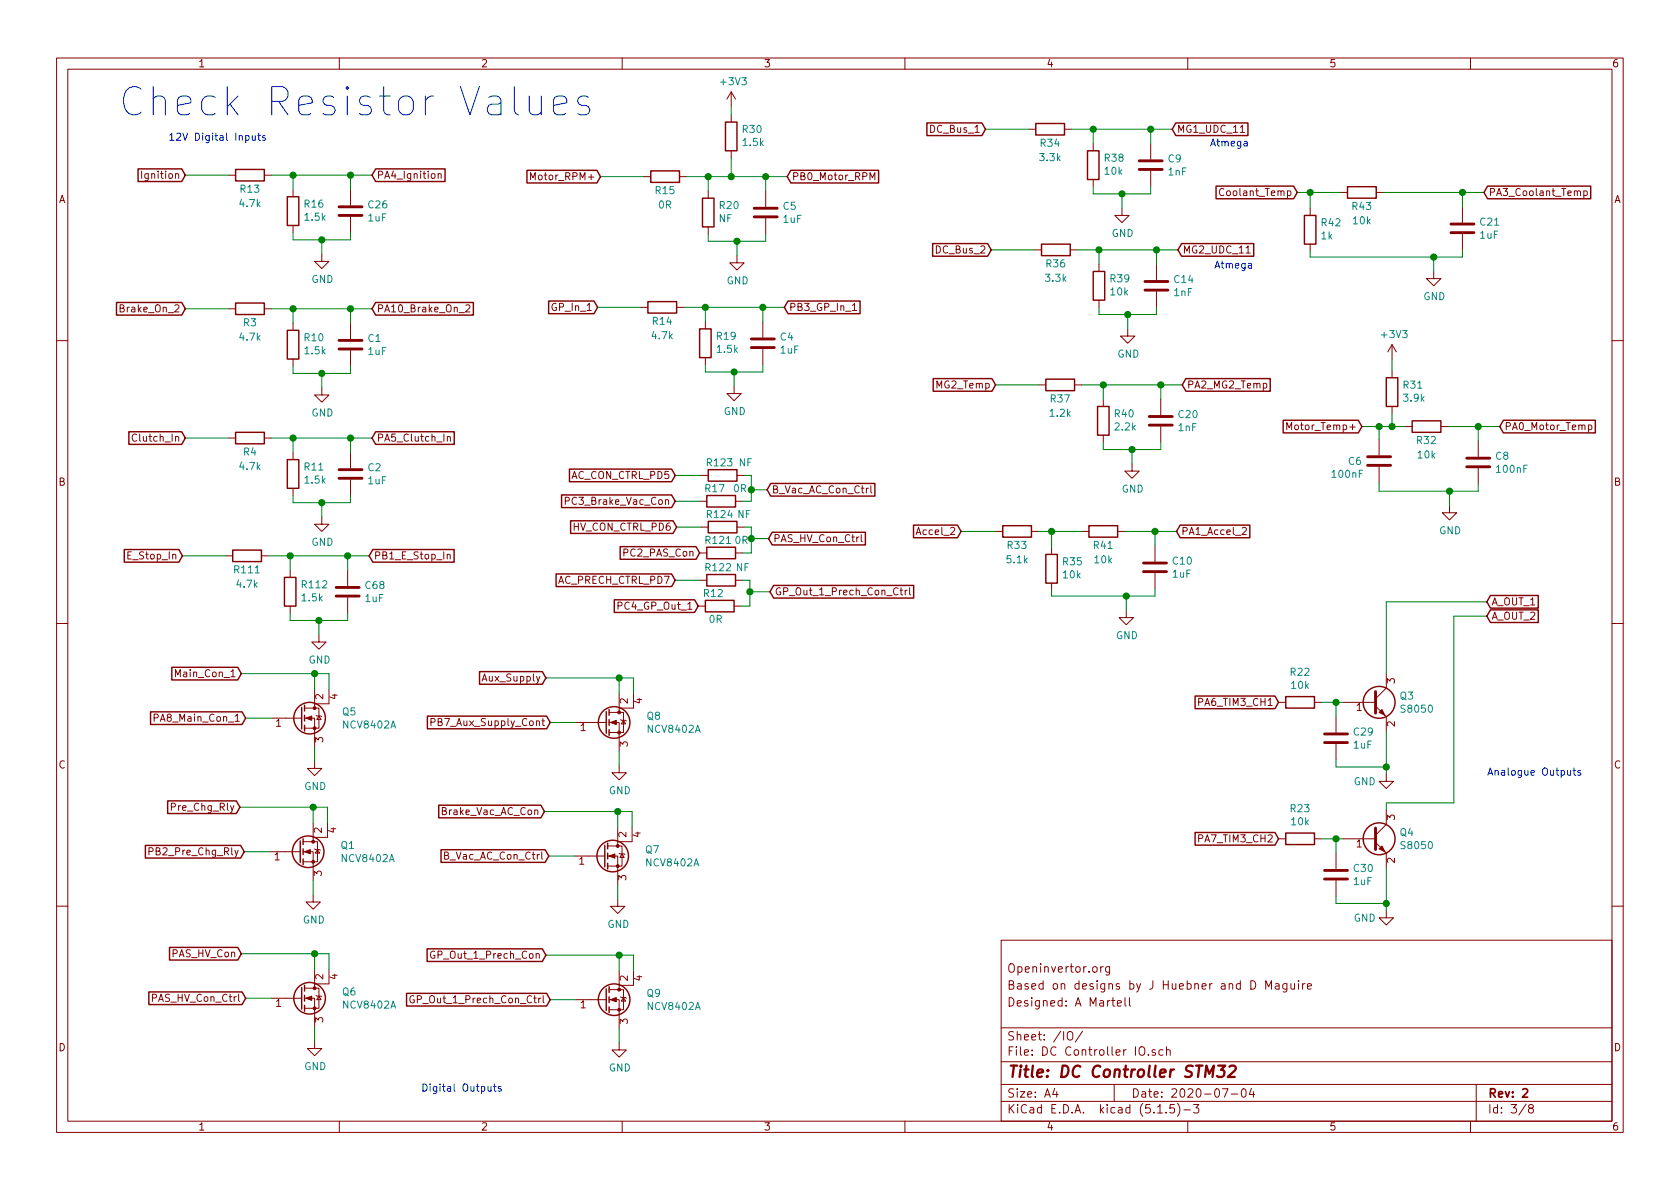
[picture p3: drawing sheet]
<svg xmlns="http://www.w3.org/2000/svg" width="297mm" height="210mm" viewBox="0 0 297 210" stroke-linecap="round" stroke-linejoin="round" font-family="sans-serif">
<g fill="none" stroke="#840000" stroke-width=".18">
<path d="M10 10.3h277v189.9h-277zM12 12.2h273v186.1h-273zM60 10.3v1.9M110 10.3v1.9M129.3 16.3l-.8 1.2M129.3 16.3v2.5M129.3 16.3l.7 1.2M160 10.3v1.9M210 10.3v1.9M260 10.3v1.9M25 30.3v1.2M40.4 31h1.3"/>
<path d="M46.7 31h1.3M51.8 33.5v1.3M51.8 39.9v1.2M62 33.5v2.8M62 38.3v2.8M77.5 30.8l.1-.1 .4 .1v.7M77.5 30.7v.8M93.8 31.8v-1.3l.4 .9 .4-.9v1.3M113.8 31.2h1.3M120.1 31.2h1.3M125.2 33.8v1.2M129.3 20.3v1.3"/>
<path d="M129.3 26.7v1.2M135.4 33.8v2.8M135.4 38.6v2.8M153.8 31.8v-1.3l.5 .9 .4-.9v1.3M181.9 22.9h1.2M188.2 22.9h1.3M193.3 25.4v1.3M193.3 31.7v1.3M198.4 36.8v1.3h1.2l-1.2 1.3-1.3-1.3h1.3M203.5 25.4v2.8M203.5 30.2v2.8M216.4 33.4a.6 .6 0 0 0-.8 .5 .6 .6 0 0 0 .6 .7l.2-.1"/>
<path d="M219.3 23.4h.7M231.6 36.8v1.3M237 34h1.3M243.3 34h1.3M258.6 36.6v2.8M280 33.8h.4l.2 .2-.1 .5h-.5M280 33.8v1.2M40.4 54.6h1.3M46.7 54.6h1.3M51.8 57.1v1.3M56.9 45v1.2h1.3l-1.3 1.3-1.3-1.3h1.3M62 57.1v2.8"/>
<path d="M82.4 54l.5-.1 .2 .3-.1 .3-.7 .7h.8M113.3 54.4h1.3M119.6 54.4h1.3M124.7 56.9v1.3M125.2 40.1v1.3M130.3 45.2v1.3h1.3l-1.3 1.2-1.3-1.2h1.3M134.9 56.9v2.8M150.7 54l.4-.4v1.3M150.7 54.9h.8M182.9 44.2h1.2M189.2 44.2h1.3M194.3 46.7v1.3"/>
<path d="M194.3 53.1v1.3M199.4 58.2v1.2h1.3l-1.3 1.3-1.3-1.3h1.3M204.5 46.7v2.8M204.5 51.6v2.8M220.3 44.7h.8M231.6 43.2v1.2M253.5 48v1.3h1.3l-1.3 1.2-1.3-1.2h1.3M258.6 41.4v2.8M10 60.2h2M24.2 76.9a.6 .6 0 0 0-.9 .4 .6 .6 0 0 0 .6 .7l.3-.1M40.4 77.5h1.3M46.7 77.5h1.3"/>
<path d="M51.8 63.5v1.3M56.9 68.6v1.2h1.3l-1.3 1.3-1.3-1.3h1.3M62 62v2.8M79.1 77.3l.2-.1h.3v.8M79.1 77.2v.8M124.7 63.2v1.3M129.8 68.3v1.3h1.3l-1.3 1.3-1.3-1.3h1.3M134.9 61.7v2.8M183.6 68.1h1.3M190 68.1h1.3M195.1 70.6v1.3M195.1 77v1.2"/>
<path d="M205.2 70.6v2.8M205.2 75.4v2.8M227.5 76v-1.3l.4 .9 .5-.9v1.3M243.8 77.7v2.8M246.1 61v2.5M246.1 65.5v1.3M246.1 71.9v1.2M246.1 61l-.7 1.2M246.1 61l.8 1.2M248.4 75.4h1.3M254.8 75.4h1.2M261.4 78v2.8"/>
<path d="M280.8 75.2h.4l.3 .2-.2 .5h-.5M285 60.2h2M39.9 98.3h1.2M46.2 98.3h1.3M51.8 80v1.3M51.8 86.4v1.2M56.9 91.4v1.3h1.3l-1.3 1.3-1.3-1.3h1.3M62 80v2.8M62 84.8v2.8M79.1 98.1l.1-.1 .4 .1v.8M99.9 88.6l.7-.1v-.4l-.2-.2h-.5v1.3M123.7 97.8h1.3"/>
<path d="M123.7 88.6h1.3M124 93.2h1.2M124 84.1h1.2M130 97.8h1.3M130 88.6h1.3M130.3 93.2h1.3M130.3 84.1h1.3M152.3 94.5v1.1l.2 .2M153.5 86.3l-.2 .1-.1 .2M154 85.9v1.1l.2 .2M176 94h1.3M182.4 94h1.2"/>
<path d="M185.9 96.8v1.2M191.3 94h1.2M197.6 94h1.3M200.2 82v1.3h1.2l-1.2 1.3-1.3-1.3h1.3M204.2 96.5v2.8M219.6 93.4l.5-.1 .2 .1 .1 .2-.1 .2-.7 .7h.8M243.8 82.5v2.8M256.3 89.4v1.3h1.3l-1.3 1.2-1.3-1.2h1.3M261.4 82.8v2.8M10 110.3h2M51.3 100.8v1.3M51.3 107.2v1.3"/>
<path d="M56.4 112.3v1.2h1.3l-1.3 1.3-1.3-1.3h1.3M61.5 100.8v2.8M61.5 105.7v2.8M123.4 107.2h1.3M123.7 102.6h1.3M129.8 107.2h1.3M130 102.6h1.3M159.1 104.4h.5M159.3 103.9v1.1l.3 .2M160 104.4v.8M160.4 104.4h-.3l-.1 .2M160.8 103.9v1.1l.2 .2"/>
<path d="M185.9 103.1v1.3M199.1 107.9v1.3h1.3l-1.3 1.3-1.2-1.3h1.2M204.2 101.3v2.8M245.1 119.1v2.6l-1.9 1.9M285 110.3h2M27.3 126.9h.6l.1-.2-.1-.3-.2-.1h-.4v1.3M48 127h5.3M53.8 127h1.8v5.1M53.8 125.2h2.6v3.6h-2.6M55.6 134.6v1.3h1.3l-1.3 1.3-1.2-1.3h1.2M55.6 121.9v2.6M55.9 126.5l.1 .1h.8l.1 .1"/>
<path d="M56.4 126.6l.4 .6h-.8zM58.2 121.9v2.6h-2.6v.7M76.2 127.7h.6l.1-.2v-.3l-.2-.2h-.5v1.3M95.8 127.5h.5M96 127v1.1l.3 .2M101.9 127.8h5.3M107.7 127.8h1.8v5M107.7 126h2.5v3.5h-2.5M109.5 135.4v1.2h1.2l-1.2 1.3-1.3-1.3h1.3M109.5 122.7v2.5M109.7 127.2l.2 .2h.7l.1 .1M110.2 127.4l.4 .6h-.7z"/>
<path d="M112 122.7v2.5h-2.5v.8M226.1 124.2h1.2M232.4 124.2h1.3M236.2 126.7v2.8M236.2 131.6v2.8M237.5 124.2h5.7M243.2 124.8l1.9 1.9v2.6M245.1 136.9v1.3h1.3l-1.3 1.2-1.3-1.2h1.3M26.3 150.6l.6-.1 .2-.2-.1-.3-.2-.1h-.5v1.3M47.8 150.6h5.3M53.6 150.6h1.8v5.1M53.6 148.8h2.5v3.6h-2.5"/>
<path d="M55.4 158.2v1.3h1.2l-1.2 1.3-1.3-1.3h1.3M55.4 145.5v2.6M55.6 150.1l.2 .1h.7l.1 .2M56.1 150.2l.4 .7h-.7zM57.9 145.5v2.6h-2.5v.7M95.8 150.7v1.1l.2 .1M101.6 151.4h5.3M107.4 151.4h1.8v5.1M107.4 149.6h2.6v3.6h-2.6M109.2 159v1.3h1.3l-1.3 1.2-1.3-1.2h1.3M109.2 146.3v2.5M109.5 150.9l.1 .1h.8l.1 .1"/>
<path d="M110 151l.4 .6h-.8zM111.8 146.3v2.5h-2.6v.8M226.1 148.3h1.2M232.4 148.3h1.3M236.2 150.9v2.8M236.2 155.7v2.8M237.5 148.3h5.7M243.2 149l1.9 1.9v2.5M245.1 143.3v2.5l-1.9 1.9M10 160.2h2M48 176.5h5.3M53.8 176.5h1.8v5.1"/>
<path d="M53.8 174.7h2.6v3.6h-2.6M55.6 171.4v2.6M55.9 176l.1 .1h.8l.1 .2M56.4 176.1l.4 .7h-.8zM58.2 171.4v2.6h-2.6v.7M73.2 176.1a.59 .59 0 0 0-.7 .6 .59 .59 0 0 0 .7 .6l.1-.5h-.3M76.8 168.3a.59 .59 0 0 0-.7 .5 .59 .59 0 0 0 .7 .6l.1-.5h-.2M96 176.1v1.1l.2 .1M101.9 176.8h5.3M107.7 176.8h1.8v5.1M107.7 175h2.5v3.6h-2.5M109.5 171.7v2.5"/>
<path d="M109.7 176.3l.2 .1h.7l.1 .1M110.2 176.4l.4 .6h-.7zM112 171.7v2.5h-2.5v.8M177 166.3h108v32h-108zM194.6 170.9v1M195 170.9l-.4 .3M196.2 170.9v1.3l-.3 .2h-.3M196.2 171l-.4-.1-.3 .3 .1 .6 .2 .1h.4M196.5 176.9h.6M196.8 176.4v1.3l.3 .2M197.6 177.4l.7-.1-.1-.3-.4-.1-.2 .2v.7h.6M198.9 176.4v1.3l.2 .2"/>
<path d="M199.7 176.4v1.3l.2 .2M223.8 174.9v-1.5l.5 1.1 .5-1.1v1.5M225.5 174h.6l.1 .9M226.2 174.3l-.5 .1a.29 .29 0 0 0-.3 .2 .29 .29 0 0 0 .3 .3l.5-.1M227.5 173.9v1.3l-.3 .2h-.3M227.5 174l-.4-.1-.3 .3 .1 .6 .2 .1 .4-.1M228.2 173.9l.1 .9 .4 .1 .2-.1M228.9 173.9v1M229.6 173.4v.2M229.6 173.9v1M230.3 173.9v1M230.7 173.9l-.4 .3"/>
<path d="M231.2 174.4l.7-.1-.1-.3-.4-.1-.2 .2v.7h.6M245.1 161v1.3h1.3l-1.3 1.3-1.3-1.3h1.3M285 160.2h2M55.6 184.1v1.3h1.3l-1.3 1.3-1.2-1.3h1.2M60 198.3v1.9M109.5 184.4v1.3h1.2l-1.2 1.2-1.3-1.2h1.3M110 198.3v1.9M160 198.3v1.9M177 194.8h108M177 191.8h108M177 187.8h108M177 181.8h108"/>
<path d="M186.5 192.5l-.4 1h1M186.8 193v1M188.8 182.6a.49 .49 0 0 1 .5-.2 .49 .49 0 0 1 .4 .5v.5a.5 .5 0 0 1-.5 .5 .5 .5 0 0 1-.5-.5zM191.4 182.3l-1.3 2M197 191.8v3M201.5 185.3l.3-.2a.53 .53 0 0 1 .6 .5v.5a.51 .51 0 0 1-.8 .4 1.05 1.05 0 0 1-.1-1.2zM203 186.5v.1M204.3 185.7a.37 .37 0 0 0-.6 .1l.1 .2 .5 .2v.1l-.2 .3-.4-.1M204.7 196.8h.8M205.6 185.7l-.4-.1-.3 .3 .1 .6 .2 .1 .4-.1M206.2 196.7v.1M206.2 185.7h.1a.37 .37 0 0 1 .6 .1v.8"/>
<path d="M206.2 185.1v1.5M207.6 195.3h-.7l-.1 .7 .2-.1 .5 .1 .2 .2-.1 .5-.2 .1-.6-.1M208.2 195.1a1.71 1.71 0 0 1 0 2.3M209.3 196.3h1.2M210 198.3v1.9M211 195.3h1l-.5 .6 .4 .1v.7l-.2 .1-.7-.1M216.1 192.5h1l-.6 1.5M217.7 193.5h1.1M219.6 192.7l.4-.2a.94 .94 0 0 1 0 1.5 .82 .82 0 0 1-.4-1.3zM221.3 192.5l-.4 1h.9M221.6 193v1M260 198.3v1.9"/>
<path d="M261 191.8v6.5M269.8 195.2l-1.2 2M270.6 196l-.3-.2v-.2l.3-.3h.2l.3 .3-.1 .2-.6 .2a.48 .48 0 0 0-.1 .7l.3 .1 .4-.1a.48 .48 0 0 0-.2-.7"/>
</g>
<path d="M269.2 192.7l.3-.2h.3l.3 .5-.9 1h.9" fill="none" stroke="#840000" stroke-width=".3"/>
<path d="M213.1 190.4l.2-2 .5 1.5 .8-1.5-.2 2M215.4 188.4h1.2l-.7 .8a.52 .52 0 0 1 .6 .4l-.1 .5-.2 .2-.8 .1-.2-.1M217.4 188.6l.3-.2h.5a.46 .46 0 0 1 .3 .6l-.2 .3-1.2 1.1h1.2" fill="none" stroke="#840000" stroke-width=".41"/>
<g fill="none" stroke="#840000" stroke-width=".25">
<path d="M24.4 29.9h7.7l.7 1.1-.7 1.1h-7.7zM41.7 30h5v2h-5zM50.8 34.8h2v5.1h-2zM66.4 29.9h12.3v2.2h-12.3l-.6-1.1zM93.2 30.1h12.3l.7 1.1-.7 1.2h-12.3zM115.1 30.2h5v2.1h-5zM124.2 35h2v5.1h-2zM128.3 21.6h2v5.1h-2zM139.8 30.1h15.5v2.3h-15.5l-.6-1.2zM163.9 21.7h9.7l.6 1.2-.6 1.1h-9.7zM183.1 21.8h5.1v2.1h-5.1zM192.3 26.7h2v5h-2z"/>
<path d="M207.9 21.7h12.7v2.3h-12.7l-.6-1.1zM215 32.9h13.7l.7 1.1-.7 1.1h-13.7zM230.6 38.1h2.1v5.1h-2.1zM238.3 33h5v2h-5zM263 32.9h18.3v2.2h-18.3l-.6-1.1zM20.6 53.5h11.5l.7 1.1-.7 1.1h-11.5zM41.7 53.6h5v2h-5zM50.8 58.4h2v5.1h-2zM66.4 53.5h17.3v2.2h-17.3l-.6-1.1zM97 53.2h8l.7 1.2-.7 1.1h-8zM114.6 53.3h5v2.1h-5zM123.7 58.2h2v5h-2z"/>
<path d="M139.3 53.2h12.8v2.3h-12.8l-.6-1.1zM164.9 43.1h9.7l.7 1.1-.7 1.1h-9.7zM184.1 43.2h5.1v2h-5.1zM193.3 48h2v5.1h-2zM208.9 43.1h12.8v2.2h-12.8l-.6-1.1zM22.8 76.3h9.3l.7 1.2-.7 1.1h-9.3zM41.7 76.4h5v2.1h-5zM66.4 76.3h13.9v2.3h-13.9l-.6-1.1zM165 66.9h10.4l.6 1.2-.6 1.1h-10.4zM184.9 67.1h5.1v2h-5.1zM194.1 71.9h2v5.1h-2zM209.7 66.9h14.9v2.3h-14.9l-.7-1.1z"/>
<path d="M226.9 74.3h13.3l.6 1.1-.6 1.1h-13.3zM245.1 66.8h2v5.1h-2zM249.7 74.4h5.1v2h-5.1zM265.8 74.3h16.3v2.2h-16.3l-.6-1.1zM22 97.2h9.6l.7 1.1-.7 1.1h-9.6zM41.1 97.3h5.1v2h-5.1zM50.8 81.3h2v5.1h-2zM65.9 97.2h14.4v2.2h-14.4l-.6-1.1zM99.3 87.5h19.4l.7 1.1-.7 1.2h-19.4zM100.7 83h18l.7 1.1-.7 1.1h-18zM100.9 92.1h18.1l.6 1.1-.6 1.1h-18.1zM109.7 96.7h13.4l.6 1.1-.6 1.1h-13.4z"/>
<path d="M125 96.8h5v2h-5zM125 87.6h5v2.1h-5zM125.2 92.2h5.1v2h-5.1zM125.2 83.1h5.1v2h-5.1zM136.3 85.5h18.4v2.2h-18.4l-.7-1.1zM136.5 94.1h16.5v2.3h-16.5l-.6-1.2zM161.5 92.9h7.8l.6 1.1-.6 1.1h-7.8zM177.3 93h5.1v2h-5.1zM184.9 98h2v5.1h-2zM192.5 93h5.1v2h-5.1zM208.7 92.9h12.3v2.2h-12.3l-.7-1.1zM30.4 118h11.6l.7 1.1-.7 1.1h-11.6z"/>
<path d="M50.3 102.1h2v5.1h-2zM84.8 118.8h11.1l.6 1.1-.6 1.1h-11.1zM98.3 101.5h20.4l.7 1.1-.7 1.1h-20.4zM108.6 106.1h14.2l.6 1.1-.6 1.1h-14.2zM124.7 106.2h5.1v2h-5.1zM125 101.6h5v2h-5zM136.8 103.5h24.7v2.3h-24.7l-.7-1.2zM263.5 105.3h8.5v2.2h-8.5l-.6-1.1zM263.5 107.8h8.5v2.3h-8.5l-.6-1.1zM26.6 125.9h16.2l.6 1.1-.6 1.1h-16.2zM53.3 125.1v3.8M53.8 124.7v1"/>
<path d="M53.8 126.5v1M53.8 128.3v1M75.6 126.6h21l.7 1.2-.7 1.1h-21zM107.2 125.9v3.8M107.7 125.5v1M107.7 127.2v1.1M107.7 129v1M211.3 123.1h14.1l.7 1.1-.7 1.1h-14.1zM227.3 123.2h5.1v2h-5.1zM25.7 149.5h16.8l.7 1.1-.7 1.1h-16.8zM29.6 141.6h12.2l.6 1.1-.6 1.2h-12.2zM53.1 148.7v3.8"/>
<path d="M53.6 148.3v1M53.6 150.1v1M53.6 151.9v1M77.6 142.4h18l.7 1.1-.7 1.1h-18zM78 150.3h18.4l.6 1.1-.6 1.1h-18.4zM106.9 149.5v3.8M107.4 149.1v1M107.4 150.9v1M107.4 152.6v1.1M211.3 147.2h14.1l.7 1.1-.7 1.1h-14.1zM227.3 147.3h5.1v2h-5.1zM26.3 175.4h16.5l.6 1.1-.6 1.1h-16.5z"/>
<path d="M30 167.5h12l.7 1.2-.7 1.1h-12zM53.3 174.6v3.8M53.8 174.2v1.1M53.8 176v1M53.8 177.8v1M71.9 175.7h24.7l.7 1.1-.7 1.1h-24.7zM75.5 167.8h20.4l.6 1.1-.6 1.1h-20.4zM107.2 174.9v3.8M107.7 174.5v1M107.7 176.3v1M107.7 178v1.1"/>
<circle cx="54.7" cy="127" r="2.79"/>
<circle cx="108.6" cy="127.8" r="2.79"/>
<circle cx="243.8" cy="124.2" r="2.82"/>
<circle cx="54.5" cy="150.6" r="2.79"/>
<circle cx="108.3" cy="151.4" r="2.79"/>
<circle cx="243.8" cy="148.3" r="2.82"/>
<circle cx="54.7" cy="176.5" r="2.79"/>
<circle cx="108.6" cy="176.8" r="2.79"/>
</g>
<g fill="none" stroke="#840000" stroke-width=".51">
<path d="M59.9 38.1h4.1M59.9 36.6h4.1M133.3 38.3h4.1M133.3 36.8h4.1M201.4 30h4.1M201.4 28.4h4.1M256.5 39.6h4.1M132.8 59.9h4.1M202.4 51.3h4.1M202.4 49.8h4.1M256.5 41.1h4.1M59.9 61.7h4.1"/>
<path d="M59.9 60.2h4.1M132.8 61.5h4.1M203.2 75.2h4.1M203.2 73.7h4.1M59.9 84.6h4.1M59.9 83.1h4.1M202.2 99.6h4M241.8 82.3h4.1M241.8 80.8h4.1M259.3 82.5h4.1M259.3 81h4.1M59.4 105.4h4.1"/>
<path d="M59.4 103.9h4.1M202.2 101.1h4M234.2 131.3h4.1M234.2 129.8h4.1M243.2 122.3v3.8M234.2 155.4h4.1M234.2 153.9h4.1M243.2 146.4v3.8"/>
</g>
<g fill="#840000" stroke="#840000" stroke-width=".18">
<path d="M107.9 127.8l1.1-.4v.7z"/>
<path d="M53.8 150.6l1.1-.4v.8z"/>
<path d="M54.1 127l1-.4v.8z"/>
<path d="M107.9 176.8l1.1-.4v.8z"/>
<path d="M54.1 176.5l1-.4v.8z"/>
<path d="M107.7 151.4l1-.4v.8z"/>
<path d="M243.8 150.1l.5-.5 .6 1z"/>
<path d="M243.8 126l.5-.5 .6 1z"/>
<circle cx="109.5" cy="129.5" r=".25"/>
<circle cx="109.5" cy="126" r=".25"/>
<circle cx="55.4" cy="152.4" r=".25"/>
<circle cx="55.4" cy="148.8" r=".25"/>
<circle cx="55.6" cy="128.8" r=".25"/>
<circle cx="55.6" cy="125.2" r=".25"/>
<circle cx="109.5" cy="178.6" r=".25"/>
<circle cx="109.5" cy="175" r=".25"/>
<circle cx="55.6" cy="178.3" r=".25"/>
<circle cx="55.6" cy="174.7" r=".25"/>
<circle cx="109.2" cy="153.2" r=".25"/>
<circle cx="109.2" cy="149.6" r=".25"/>
</g>
<g fill="none" stroke="#008400" stroke-width=".18">
<path d="M129.3 18.8v1.5M32.8 31h7.6M48 31h17.8M51.8 31v2.5M62 31v2.5M106.2 31.2h7.6M121.4 31.2h17.8M125.2 31.2v2.6M129.3 27.9v3.3M135.4 31.2v2.6M174.2 22.9h7.7M189.5 22.9h17.8"/>
<path d="M193.3 33v1.3h10.2v-1.3M193.3 22.9v2.5M198.4 34.3v2.5M203.5 22.9v2.5M229.4 34h7.6M231.6 34v2.8M244.6 34h17.8M258.6 34v2.6M32.8 54.6h7.6M48 54.6h17.8M51.8 41.1v1.3h10.2v-1.3M51.8 54.6v2.5"/>
<path d="M56.9 42.4v2.6M62 54.6v2.5M105.7 54.4h7.6M120.9 54.4h17.8M124.7 54.4v2.5M125.2 41.4v1.3h10.2v-1.3M130.3 42.7v2.5M134.9 54.4v2.5M175.3 44.2h7.6M190.5 44.2h17.8M194.3 54.4v1.2h10.2v-1.2M194.3 44.2v2.5"/>
<path d="M199.4 55.6v2.6M204.5 44.2v2.5M253.5 45.5v2.5M258.6 44.2v1.3h-27v-1.1M32.8 77.5h7.6M48 77.5h17.8M51.8 64.8v1.2h10.2v-1.2M51.8 77.5v2.5M56.9 66v2.6M62 77.5v2.5M124.7 64.5v1.3h10.2v-1.3M129.8 65.8v2.5"/>
<path d="M176 68.1h7.6M191.3 68.1h17.7M195.1 78.2v1.3h10.1v-1.3M195.1 68.1v2.5M200.2 79.5v2.5M205.2 68.1v2.5M240.8 75.4h7.6M243.8 75.4v2.3M246.1 63.5v2M246.1 73.1v2.3M256 75.4h9.2M261.4 75.4v2.6"/>
<path d="M32.3 98.3h7.6M47.5 98.3h17.8M51.3 98.3v2.5M51.8 87.6v1.3h10.2v-1.3M56.9 88.9v2.5M61.5 98.3v2.5M119.4 84.1h4.6M119.4 88.6h4.3M119.6 93.2h4.4M131.6 93.2h1.2v4.6h-1.5M131.6 84.1h1.2v4.5h-1.5M132.8 95.2h3.1"/>
<path d="M132.8 86.6h2.8M169.9 94h6.1M183.6 94h7.7M185.9 94v2.8M198.9 94h9.1M204.2 94v2.5M243.8 85.3v1.6h17.6v-1.3M256.3 86.9v2.5M42.7 119.1h15.5v2.8M51.3 108.5v1.2h10.2v-1.2M55.6 119.1v2.8M56.4 109.7v2.6"/>
<path d="M96.5 119.9h15.5v2.8M109.5 119.9v2.8M119.4 102.6h4.3M131.3 102.6h1.3v4.6h-1.5M132.6 104.6h3.5M199.1 105.4v2.5M204.2 104.1v1.3h-18.3v-1M262.9 106.4h-17.8v12.7M262.9 109h-5.9v33h-11.9v1.3M43.4 127h4.6M55.6 132.1v2.5M97.3 127.8h4.6"/>
<path d="M109.5 132.8v2.6M233.7 124.2h3.8M236.2 134.4v1.2h8.9M236.2 124.2v2.5M245.1 129.3v7.6M42.4 142.7h15.5v2.8M43.2 150.6h4.6M55.4 142.7v2.8M55.4 155.7v2.5M96.3 143.5h15.5v2.8M97 151.4h4.6M109.2 143.5v2.8"/>
<path d="M109.2 156.5v2.5M233.7 148.3h3.8M236.2 148.3v2.6M236.2 158.5v1.3h8.9M245.1 153.4v7.6M42.7 168.7h15.5v2.7M43.4 176.5h4.6M55.6 168.7v2.7M96.5 168.9h15.5v2.8M97.3 176.8h4.6M109.5 168.9v2.8M55.6 181.6v2.5"/>
<path d="M109.5 181.9v2.5"/>
</g>
<g fill="none" stroke="#0000c2" stroke-width=".18">
<path d="M93.6 17v2.6l.2 .5a1.36 1.36 0 0 0 1.9-.3M95.7 17v3.3M97.9 18.6l2.3-.4v-.5l-.2-.5-.5-.2h-.9l-.5 .2-.2 .5v1.9l.2 .5 .5 .2h.9l.5-.2M104 17.2l-.4-.2h-.7l-.5 .2-.3 .5 .3 .7 .5 .2h.7l.4 .3 .3 .5-.3 .7-.4 .2h-1l-.5-.2M44.6 24l.1 .8h.3l.1-.1M45.1 24v.8M45.6 24h.5M45.7 23.5v1.1l.4 .2M46.9 24h-.3l-.2 .1 .1 .2 .4 .2v.3h-.5M277.2 136.2v.8l.3 .1 .2-.1M277.7 136.2v.9M278.1 136.2h.5"/>
<path d="M278.3 135.8v1.1l.3 .2M279.5 136.3l-.3-.1-.2 .2v.2l.5 .1v.3h-.5M86.3 192.1v.8l.3 .1 .2-.2M86.8 192.1v.9M87.2 192.1h.5M87.4 191.7v1.1l.3 .2M88.6 192.2l-.3-.1-.2 .2 .1 .2 .4 .1v.3h-.5"/>
</g>
<g fill="#008400" stroke="#008400" stroke-width=".25">
<circle cx="55.4" cy="142.7" r=".51"/>
<circle cx="245.1" cy="159.8" r=".51"/>
<circle cx="132.6" cy="104.6" r=".51"/>
<circle cx="109.5" cy="168.9" r=".51"/>
<circle cx="51.8" cy="54.6" r=".51"/>
<circle cx="55.6" cy="168.7" r=".51"/>
<circle cx="109.2" cy="143.5" r=".51"/>
<circle cx="109.5" cy="119.9" r=".51"/>
<circle cx="245.1" cy="135.6" r=".51"/>
<circle cx="236.2" cy="124.2" r=".51"/>
<circle cx="132.8" cy="95.2" r=".51"/>
<circle cx="51.8" cy="31" r=".51"/>
<circle cx="236.2" cy="148.3" r=".51"/>
<circle cx="55.6" cy="119.1" r=".51"/>
<circle cx="132.8" cy="86.6" r=".51"/>
<circle cx="125.2" cy="31.2" r=".51"/>
<circle cx="62" cy="31" r=".51"/>
<circle cx="56.9" cy="42.4" r=".51"/>
<circle cx="253.5" cy="45.5" r=".51"/>
<circle cx="203.5" cy="22.9" r=".51"/>
<circle cx="194.3" cy="44.2" r=".51"/>
<circle cx="199.4" cy="55.6" r=".51"/>
<circle cx="204.5" cy="44.2" r=".51"/>
<circle cx="195.1" cy="68.1" r=".51"/>
<circle cx="256.3" cy="86.9" r=".51"/>
<circle cx="205.2" cy="68.1" r=".51"/>
<circle cx="243.8" cy="75.4" r=".51"/>
<circle cx="198.4" cy="34.3" r=".51"/>
<circle cx="246.1" cy="75.4" r=".51"/>
<circle cx="258.6" cy="34" r=".51"/>
<circle cx="231.6" cy="34" r=".51"/>
<circle cx="199.1" cy="105.4" r=".51"/>
<circle cx="204.2" cy="94" r=".51"/>
<circle cx="261.4" cy="75.4" r=".51"/>
<circle cx="185.9" cy="94" r=".51"/>
<circle cx="56.9" cy="66" r=".51"/>
<circle cx="193.3" cy="22.9" r=".51"/>
<circle cx="134.9" cy="54.4" r=".51"/>
<circle cx="129.8" cy="65.8" r=".51"/>
<circle cx="124.7" cy="54.4" r=".51"/>
<circle cx="51.3" cy="98.3" r=".51"/>
<circle cx="129.3" cy="31.2" r=".51"/>
<circle cx="135.4" cy="31.2" r=".51"/>
<circle cx="130.3" cy="42.7" r=".51"/>
<circle cx="56.4" cy="109.7" r=".51"/>
<circle cx="200.2" cy="79.5" r=".51"/>
<circle cx="61.5" cy="98.3" r=".51"/>
<circle cx="62" cy="77.5" r=".51"/>
<circle cx="56.9" cy="88.9" r=".51"/>
<circle cx="51.8" cy="77.5" r=".51"/>
<circle cx="62" cy="54.6" r=".51"/>
</g>
<text font-size="7" fill="#0000c2" x="20.8" y="20.6">Check Resistor Values</text>
<text font-size="2.8" fill="#840000" x="178" y="190.5">Title: DC Controller STM32</text>
<g font-size="2.1" fill="#840000">
<text x="178" y="172">Openinvertor.org</text>
<text x="178" y="178">Designed: A Martell</text>
<text x="178" y="175">Based on designs by J Huebner and D Maguire</text>
<text x="178" y="184">Sheet: /IO/</text>
<text x="178" y="186.7">File: DC Controller IO.sch</text>
<text x="178" y="196.9">KiCad E.D.A. kicad (5.1.5)-3</text>
<text x="178" y="194.1">Size: A4</text>
<text x="200" y="194.1">Date: 2020-07-04</text>
<text x="263" y="194.1">Rev: 2</text>
<text x="263" y="196.9">Id: 3/8</text>
</g>
<g font-size="1.8" fill="#840000">
<text x="35" y="11.9">1</text>
<text x="85" y="11.9">2</text>
<text x="135" y="11.9">3</text>
<text x="185" y="11.9">4</text>
<text x="235" y="11.9">5</text>
<text x="285" y="11.9">6</text>
<text x="164.6" y="23.5">DC_Bus_1</text>
<text x="208.1" y="23.5">MG1_UDC_11</text>
<text x="10.4" y="35.9">A</text>
<text x="25.6" y="31.6">Ignition</text>
<text x="66.6" y="31.6">PA4_Ignition</text>
<text x="94.5" y="31.9">Motor_RPM+</text>
<text x="140" y="31.9">PB0_Motor_RPM</text>
<text x="216.3" y="34.7">Coolant_Temp</text>
<text x="263.2" y="34.7">PA3_Coolant_Temp</text>
<text x="285.4" y="35.9">A</text>
<text x="165.6" y="44.8">DC_Bus_2</text>
<text x="209.1" y="44.8">MG2_UDC_11</text>
<text x="21.7" y="55.2">Brake_On_2</text>
<text x="66.6" y="55.2">PA10_Brake_On_2</text>
<text x="97.8" y="55">GP_In_1</text>
<text x="139.5" y="55">PB3_GP_In_1</text>
<text x="165.7" y="68.7">MG2_Temp</text>
<text x="209.8" y="68.7">PA2_MG2_Temp</text>
<text x="228.4" y="76.1">Motor_Temp+</text>
<text x="266" y="76.1">PA0_Motor_Temp</text>
<text x="23.9" y="78.1">Clutch_In</text>
<text x="66.6" y="78.1">PA5_Clutch_In</text>
<text x="10.4" y="85.9">B</text>
<text x="100.7" y="89.3">PC3_Brake_Vac_Con</text>
<text x="101" y="84.7">AC_CON_CTRL_PD5</text>
<text x="136.4" y="87.2">B_Vac_AC_Con_Ctrl</text>
<text x="285.4" y="85.9">B</text>
<text x="101.3" y="93.8">HV_CON_CTRL_PD6</text>
<text x="136.7" y="95.9">PAS_HV_Con_Ctrl</text>
<text x="162.5" y="94.6">Accel_2</text>
<text x="208.8" y="94.6">PA1_Accel_2</text>
<text x="22.8" y="98.9">E_Stop_In</text>
<text x="66.1" y="98.9">PB1_E_Stop_In</text>
<text x="110.4" y="98.4">PC2_PAS_Con</text>
<text x="98.7" y="103.2">AC_PRECH_CTRL_PD7</text>
<text x="109.7" y="107.8">PC4_GP_Out_1</text>
<text x="136.9" y="105.3">GP_Out_1_Prech_Con_Ctrl</text>
<text x="263.7" y="107.1">A_OUT_1</text>
<text x="263.7" y="109.6">A_OUT_2</text>
<text x="31.5" y="119.8">Main_Con_1</text>
<text x="57.1" y="123.7" transform="rotate(-90 57.1 123.7)">2</text>
<text x="59.7" y="123.7" transform="rotate(-90 59.7 123.7)">4</text>
<text x="85.5" y="120.5">Aux_Supply</text>
<text x="111" y="124.4" transform="rotate(-90 111 124.4)">2</text>
<text x="113.5" y="124.4" transform="rotate(-90 113.5 124.4)">4</text>
<text x="212.3" y="124.8">PA6_TIM3_CH1</text>
<text x="239.9" y="125.7">1</text>
<text x="246.6" y="120.9" transform="rotate(-90 246.6 120.9)">3</text>
<text x="27.8" y="127.6">PA8_Main_Con_1</text>
<text x="48.8" y="128.5">1</text>
<text x="57.1" y="131.3" transform="rotate(-90 57.1 131.3)">3</text>
<text x="76.8" y="128.4">PB7_Aux_Supply_Cont</text>
<text x="102.6" y="129.3">1</text>
<text x="246.6" y="128.5" transform="rotate(-90 246.6 128.5)">2</text>
<text x="10.4" y="135.9">C</text>
<text x="111" y="132" transform="rotate(-90 111 132)">3</text>
<text x="285.4" y="135.9">C</text>
<text x="30.6" y="143.4">Pre_Chg_Rly</text>
<text x="56.9" y="147.3" transform="rotate(-90 56.9 147.3)">2</text>
<text x="59.4" y="147.3" transform="rotate(-90 59.4 147.3)">4</text>
<text x="78.5" y="144.1">Brake_Vac_AC_Con</text>
<text x="110.7" y="148.1" transform="rotate(-90 110.7 148.1)">2</text>
<text x="113.3" y="148.1" transform="rotate(-90 113.3 148.1)">4</text>
<text x="212.3" y="149">PA7_TIM3_CH2</text>
<text x="239.9" y="149.9">1</text>
<text x="246.6" y="145" transform="rotate(-90 246.6 145)">3</text>
<text x="26.9" y="151.3">PB2_Pre_Chg_Rly</text>
<text x="48.5" y="152.1">1</text>
<text x="56.9" y="154.9" transform="rotate(-90 56.9 154.9)">3</text>
<text x="78.8" y="152">B_Vac_AC_Con_Ctrl</text>
<text x="102.4" y="152.9">1</text>
<text x="110.7" y="155.7" transform="rotate(-90 110.7 155.7)">3</text>
<text x="246.6" y="152.6" transform="rotate(-90 246.6 152.6)">2</text>
<text x="30.4" y="169.3">PAS_HV_Con</text>
<text x="57.1" y="173.2" transform="rotate(-90 57.1 173.2)">2</text>
<text x="59.7" y="173.2" transform="rotate(-90 59.7 173.2)">4</text>
<text x="76.9" y="169.5">GP_Out_1_Prech_Con</text>
<text x="111" y="173.5" transform="rotate(-90 111 173.5)">2</text>
<text x="113.5" y="173.5" transform="rotate(-90 113.5 173.5)">4</text>
<text x="27.1" y="177.2">PAS_HV_Con_Ctrl</text>
<text x="48.8" y="178">1</text>
<text x="73.6" y="177.4">GP_Out_1_Prech_Con_Ctrl</text>
<text x="102.6" y="178.3">1</text>
<text x="10.4" y="185.9">D</text>
<text x="57.1" y="180.8" transform="rotate(-90 57.1 180.8)">3</text>
<text x="111" y="181.1" transform="rotate(-90 111 181.1)">3</text>
<text x="285.4" y="185.9">D</text>
<text x="35" y="199.9">1</text>
<text x="85" y="199.9">2</text>
<text x="135" y="199.9">3</text>
<text x="185" y="199.9">4</text>
<text x="235" y="199.9">5</text>
<text x="285" y="199.9">6</text>
</g>
<g font-size="1.8" fill="#008484">
<text x="127.6" y="15.1">+3V3</text>
<text x="131.3" y="23.5">R30</text>
<text x="131.4" y="25.8">1.5k</text>
<text x="183.9" y="28.5">3.3k</text>
<text x="184" y="26">R34</text>
<text x="195.4" y="28.6">R38</text>
<text x="206.6" y="28.7">C9</text>
<text x="42.5" y="34.1">R13</text>
<text x="116" y="34.3">R15</text>
<text x="195.4" y="30.9">10k</text>
<text x="206.6" y="31">1nF</text>
<text x="42.5" y="36.6">4.7k</text>
<text x="53.9" y="36.7">R16</text>
<text x="54" y="39">1.5k</text>
<text x="65.1" y="39.2">1uF</text>
<text x="65.2" y="36.8">C26</text>
<text x="116.5" y="36.9">0R</text>
<text x="127.1" y="39.3">NF</text>
<text x="127.3" y="37">R20</text>
<text x="138.5" y="37.1">C5</text>
<text x="138.5" y="39.4">1uF</text>
<text x="196.5" y="41.9">GND</text>
<text x="233.7" y="40">R42</text>
<text x="239.1" y="37.1">R43</text>
<text x="239.3" y="39.7">10k</text>
<text x="261.8" y="39.9">C21</text>
<text x="185" y="47.3">R36</text>
<text x="233.7" y="42.3">1k</text>
<text x="261.7" y="42.2">1uF</text>
<text x="55.1" y="50">GND</text>
<text x="128.5" y="50.3">GND</text>
<text x="185" y="49.8">3.3k</text>
<text x="196.4" y="49.9">R39</text>
<text x="196.4" y="52.2">10k</text>
<text x="207.6" y="52.4">1nF</text>
<text x="207.7" y="50.1">C14</text>
<text x="251.7" y="53.1">GND</text>
<text x="43.1" y="57.7">R3</text>
<text x="115.4" y="60">4.7k</text>
<text x="115.4" y="57.4">R14</text>
<text x="244.4" y="59.8">+3V3</text>
<text x="42.5" y="60.2">4.7k</text>
<text x="53.9" y="60.3">R10</text>
<text x="54" y="62.7">1.5k</text>
<text x="65.1" y="60.5">C1</text>
<text x="65.1" y="62.8">1uF</text>
<text x="126.8" y="60.1">R19</text>
<text x="126.9" y="62.4">1.5k</text>
<text x="138" y="60.2">C4</text>
<text x="138" y="62.5">1uF</text>
<text x="197.6" y="63.2">GND</text>
<text x="185.8" y="71.2">R37</text>
<text x="248.2" y="68.7">R31</text>
<text x="248.3" y="71">3.9k</text>
<text x="55.1" y="73.7">GND</text>
<text x="128" y="73.4">GND</text>
<text x="185.7" y="73.7">1.2k</text>
<text x="197.1" y="73.8">R40</text>
<text x="197.2" y="76.1">2.2k</text>
<text x="208.4" y="76.2">1nF</text>
<text x="208.4" y="73.9">C20</text>
<text x="42.5" y="83.1">4.7k</text>
<text x="43.1" y="80.6">R4</text>
<text x="53.9" y="83.2">R11</text>
<text x="65.1" y="83.3">C2</text>
<text x="125.1" y="82.5">R123</text>
<text x="130.7" y="82.5">NF</text>
<text x="238.5" y="82.2">C6</text>
<text x="250.6" y="78.5">R32</text>
<text x="250.7" y="81.1">10k</text>
<text x="264.5" y="81.3">C8</text>
<text x="264.7" y="83.6">100nF</text>
<text x="54" y="85.5">1.5k</text>
<text x="65.1" y="85.6">1uF</text>
<text x="124.7" y="87">R17</text>
<text x="129.7" y="87">0R</text>
<text x="198.3" y="87.1">GND</text>
<text x="235.7" y="84.5">100nF</text>
<text x="125.1" y="91.6">R124 NF</text>
<text x="254.5" y="94.5">GND</text>
<text x="41.6" y="101.4">R111</text>
<text x="55.1" y="96.5">GND</text>
<text x="124.9" y="101">R122 NF</text>
<text x="124.9" y="96.2">R121</text>
<text x="130" y="96.2">0R</text>
<text x="178.1" y="99.6">5.1k</text>
<text x="178.2" y="97.1">R33</text>
<text x="188" y="100">R35</text>
<text x="193.4" y="97.1">R41</text>
<text x="193.6" y="99.6">10k</text>
<text x="207.4" y="99.8">C10</text>
<text x="42" y="103.9">4.7k</text>
<text x="53.5" y="106.3">1.5k</text>
<text x="53.5" y="104">R112</text>
<text x="64.6" y="106.5">1uF</text>
<text x="64.7" y="104.2">C68</text>
<text x="124.5" y="105.6">R12</text>
<text x="188" y="102.3">10k</text>
<text x="207.4" y="102.2">1uF</text>
<text x="125.4" y="110.2">0R</text>
<text x="197.3" y="113">GND</text>
<text x="54.6" y="117.3">GND</text>
<text x="228.2" y="119.5">R22</text>
<text x="228.4" y="121.8">10k</text>
<text x="247.6" y="123.7">Q3</text>
<text x="60.6" y="126.5">Q5</text>
<text x="60.8" y="128.8">NCV8402A</text>
<text x="114.4" y="127.3">Q8</text>
<text x="114.7" y="129.6">NCV8402A</text>
<text x="239.4" y="130.1">C29</text>
<text x="248" y="126">S8050</text>
<text x="239.4" y="132.4">1uF</text>
<text x="53.8" y="139.7">GND</text>
<text x="107.6" y="140.5">GND</text>
<text x="228.2" y="143.6">R23</text>
<text x="239.3" y="138.9">GND</text>
<text x="228.4" y="145.9">10k</text>
<text x="247.6" y="147.8">Q4</text>
<text x="60.3" y="150.1">Q1</text>
<text x="60.6" y="152.4">NCV8402A</text>
<text x="114.2" y="150.9">Q7</text>
<text x="114.4" y="153.2">NCV8402A</text>
<text x="239.4" y="154.2">C30</text>
<text x="248" y="150.2">S8050</text>
<text x="239.4" y="156.5">1uF</text>
<text x="53.5" y="163.3">GND</text>
<text x="107.4" y="164.1">GND</text>
<text x="239.3" y="163">GND</text>
<text x="60.6" y="176">Q6</text>
<text x="60.8" y="178.4">NCV8402A</text>
<text x="114.4" y="176.3">Q9</text>
<text x="114.7" y="178.6">NCV8402A</text>
<text x="53.8" y="189.2">GND</text>
<text x="107.6" y="189.5">GND</text>
</g>
<g font-size="1.8" fill="#0000c2">
<text x="29.7" y="24.9">12V Digital Inputs</text>
<text x="213.9" y="25.9">Atmega</text>
<text x="214.6" y="47.5">Atmega</text>
<text x="262.9" y="137.2">Analogue Outputs</text>
<text x="74.4" y="193">Digital Outputs</text>
</g>
</svg>
